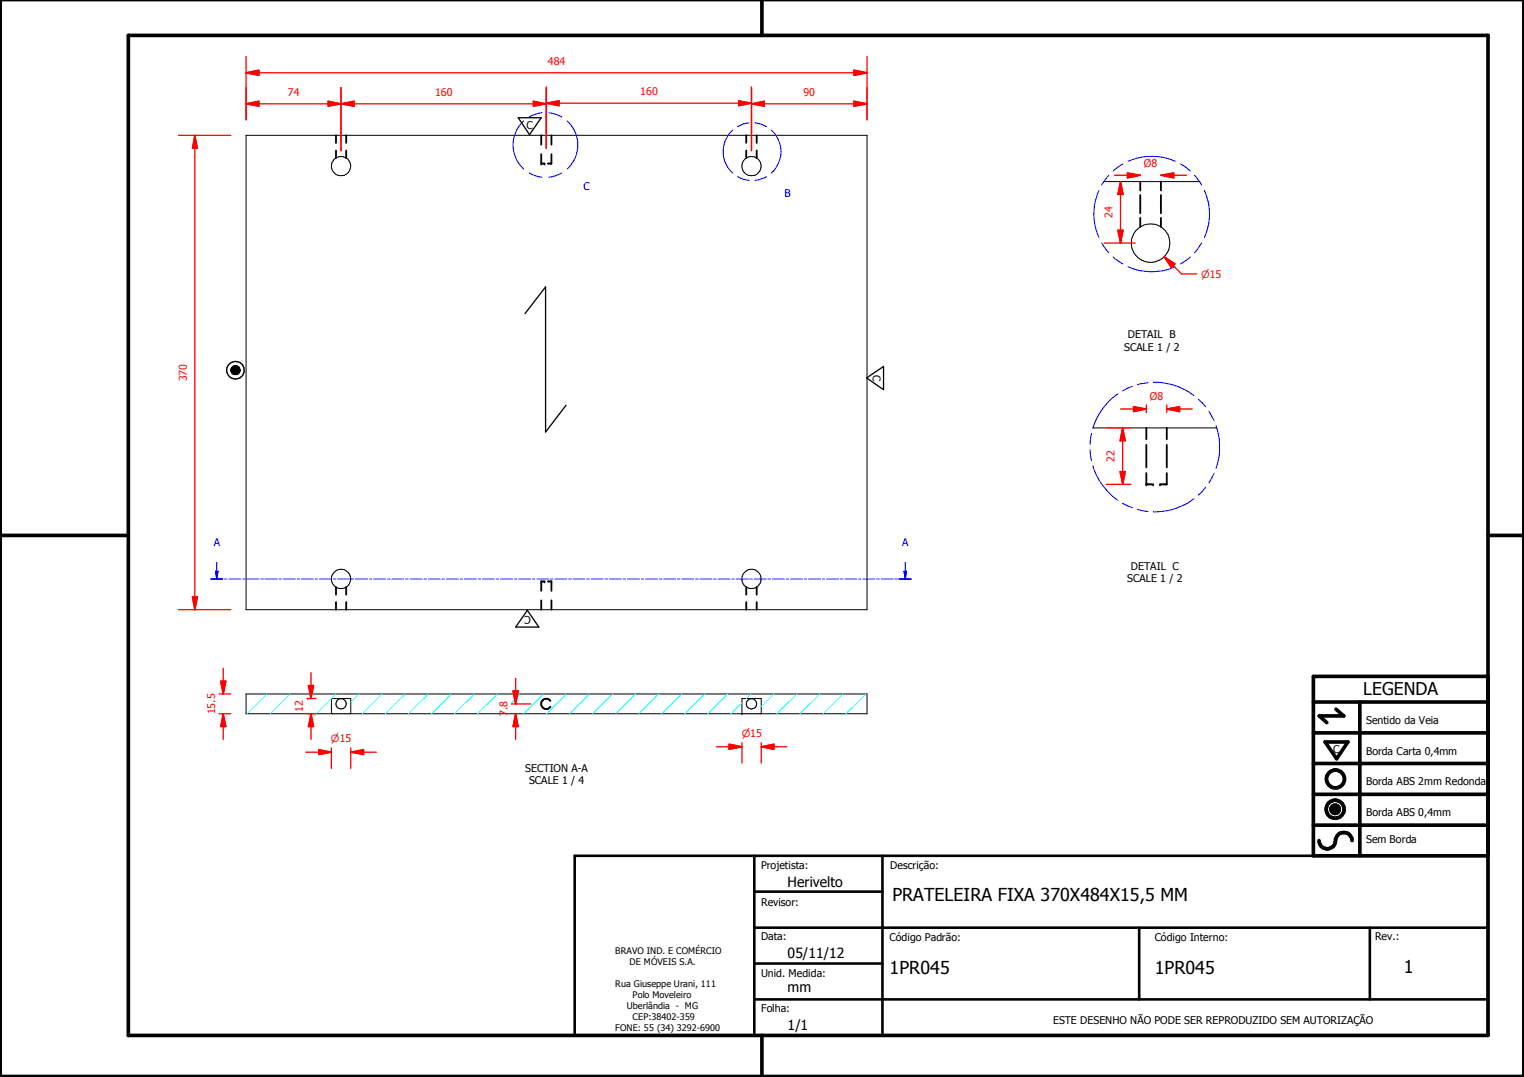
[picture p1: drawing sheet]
<svg xmlns="http://www.w3.org/2000/svg" width="297mm" height="210mm" viewBox="0 0 297 210" stroke-linecap="round" stroke-linejoin="round" font-family="sans-serif">
<g fill="#000">
<circle cx="105.5" cy="31.9" r=".18"/>
<circle cx="106.1" cy="31.9" r=".18"/>
<circle cx="223.4" cy="94.4" r=".18"/>
<circle cx="224.7" cy="94.4" r=".18"/>
<circle cx="226.1" cy="94.4" r=".18"/>
<circle cx="105.5" cy="113.3" r=".18"/>
<circle cx="106.1" cy="113.3" r=".18"/>
</g>
<g fill="none" stroke="#000" stroke-width=".35">
<path d="M65.5 26.4v1.5M65.5 29.3v1.5M67.5 26.4v1.5M67.5 29.3v1.5M105.5 26.4v1.8M105.5 30.1v1.8h.6M107.5 26.4v1.8M107.5 30.1v1.8h-.7M145.5 26.4v1.5M145.5 29.3v1.5M147.5 26.4v1.5M147.5 29.3v1.5"/>
<path d="M222.2 35.4v1.7M222.2 38v3.6M226.3 35.4v1.7M226.3 38v3.6M222.2 42.5v1.7M226.3 42.5v1.7M223.4 92.2v2.2h1.3M223.4 83.4v2.2M223.4 86.7v4.4M227.4 92.2v2.2h-1.3M227.4 83.4v2.2M227.4 86.7v4.4"/>
<path d="M65.5 114.4v1.5M65.5 117.3v1.5M67.5 114.4v1.5M67.5 117.3v1.5M105.5 117v1.8M106.1 113.3h-.6v1.8M106.8 113.3h.7v1.8M107.5 117v1.8M145.5 114.4v1.5M145.5 117.3v1.5M147.5 114.4v1.5M147.5 117.3v1.5"/>
<path d="M107.3 136.6a.99 .99 0 0 0-1.5-.2 .99 .99 0 0 0 0 1.5 .99 .99 0 0 0 1.5-.1"/>
</g>
<g fill="none" stroke="#000" stroke-width=".19">
<path d="M48 26.4h121v92.4h-121zM215.2 35.4h18.6M45 72.1v.1zM45.1 71.9v.5zM45.1 71.9v.4zM45.1 72v.3zM45.1 72l-.1 .2zM45.1 71.8v.7zM45.1 71.8v.6zM45.2 71.7v.9zM45.2 71.7l-.1 .8zM45.2 71.6v1z"/>
<path d="M45.3 71.6v-.1v1.2zM45.3 71.6v1.1zM45.3 71.5v1.3zM45.4 71.5v1.4zM45.4 71.5l-.1 1.3zM45.5 71.4v1.5zM45.6 71.3v1.7zM45.7 71.3v1.7zM45.7 71.3l-.1 1.7zM45.8 71.3v1.7zM45.8 71.3l-.1 1.7zM45.9 71.3l-.1 1.7z"/>
<path d="M45.9 71.3h.1l-.1 1.7zM46 71.3v1.7h-.1zM46 71.3v1.7zM46.1 71.3l-.1 1.7zM46.1 71.3v1.7zM46.1 71.3l.2 .1-.2 1.6zM46.3 71.4v1.5l-.2 .1zM46.3 71.4v1.5zM46.4 71.5l-.1 1.4zM46.4 71.5v1.4zM46.4 71.5v1.3zM46.5 71.6l-.1 1.2z"/>
<path d="M46.5 71.6v1.1zM46.6 71.6l-.1 1.1zM46.6 71.6v1zM46.6 71.7v.9zM46.6 71.8v.8zM46.6 71.8v.7zM46.7 71.9l-.1 .6zM46.7 71.9v.5zM46.7 72v.4zM46.7 72v.3zM46.7 72.1v.2zM46.7 72.1v.1z"/>
<path d="M213 83.4h24.1M48 135.3h121v3.8h-121zM64.6 139.1v-3h3.8v3M144.6 139.1h.1M144.6 139.1v-3h3.8v3M259.4 157.6l1.6 .1zM259.4 157.7l1.6 .1zM259.4 157.8l1.6 .1zM259.4 157.9h1.6v.1zM259.4 157.9l1.6 .1h-1.5zM259.4 157.6h1.6zM259.5 158h1.5z"/>
<path d="M259.5 158l1.4 .1zM259.5 157.5l1.5 .1zM259.5 158.1h1.4zM259.5 157.4l1.5 .1zM259.5 158.1l1.4 .1zM259.5 157.3l1.4 .1zM259.6 158.2h1.3zM259.6 158.2h1.2zM259.6 157.2l1.3 .1zM259.6 158.2l1.2 .1zM259.6 157.2h1.3zM259.7 158.3h1.1z"/>
<path d="M259.7 158.3l1 .1zM259.7 157.1l1.1 .1zM259.7 157.1h1.1zM259.8 158.4h.9zM259.8 158.4h.8zM259.8 157.1h1zM259.8 157.1h.9zM259.8 158.4l.8 .1zM259.8 157l.9 .1zM259.8 157h.8zM259.9 158.5h.7zM259.9 158.5h.6z"/>
<path d="M259.9 157h.7zM260 158.5h.5zM260 158.5h.4zM260 157h.6zM260.1 158.5h.3zM260.1 158.5h.2zM260.1 156.9l.4 .1zM260.1 156.9h.3zM260.1 156.9h.2z"/>
<circle cx="66.5" cy="32.4" r="1.87"/>
<circle cx="146.5" cy="32.4" r="1.87"/>
<circle cx="224.3" cy="47.4" r="3.8"/>
<circle cx="66.5" cy="112.8" r="1.88"/>
<circle cx="146.5" cy="112.8" r="1.88"/>
<circle cx="66.5" cy="137.2" r="1"/>
<circle cx="146.5" cy="137.2" r="1.01"/>
</g>
<g fill="#000">
<path d="M45.1 72l-.1 .2zM45 72.1v.1zM45.1 71.8v.6zM45.1 71.9v.5zM45.1 71.9v.4zM45.1 72v.3zM45.2 71.7l-.1 .8zM45.1 71.8v.7zM45.2 71.6v1zM45.2 71.7v.9zM45.3 71.6v-.1v1.2zM45.3 71.6v1.1z"/>
<path d="M45.4 71.5l-.1 1.3zM45.3 71.5v1.3zM45.4 71.5v1.4zM45.5 71.4v1.5zM45.6 71.3v1.7zM45.7 71.3v1.7zM45.7 71.3l-.1 1.7zM45.8 71.3v1.7zM45.8 71.3l-.1 1.7zM45.9 71.3l-.1 1.7zM45.9 71.3h.1l-.1 1.7zM46 71.3v1.7h-.1z"/>
<path d="M46 71.3v1.7zM46.1 71.3l-.1 1.7zM46.1 71.3v1.7zM46.1 71.3l.2 .1-.2 1.6zM46.3 71.4v1.5l-.2 .1zM46.3 71.4v1.5zM46.4 71.5l-.1 1.4zM46.4 71.5v1.4zM46.4 71.5v1.3zM46.5 71.6l-.1 1.2zM46.5 71.6v1.1zM46.6 71.6l-.1 1.1z"/>
<path d="M46.6 71.6v1zM46.6 71.7v.9zM46.6 71.8v.8zM46.6 71.8v.7zM46.7 71.9l-.1 .6zM46.7 71.9v.5zM46.7 72v.4zM46.7 72v.3zM46.7 72.1v.2zM46.7 72.1v.1zM259.4 157.6h1.6zM259.5 157.5l1.5 .1z"/>
<path d="M259.5 157.4l1.5 .1zM259.5 157.3l1.4 .1zM259.6 157.2l1.3 .1zM259.6 157.2h1.3zM259.7 157.1l1.1 .1zM259.7 157.1h1.1zM259.8 157.1h1zM259.8 157.1h.9zM259.8 157l.9 .1zM259.8 157h.8zM259.9 157h.7zM260 157h.6z"/>
<path d="M260.1 156.9l.4 .1zM260.1 156.9h.3zM260.1 156.9h.2zM260.1 158.5h.2zM260 158.5h.4zM260.1 158.5h.3zM259.9 158.5h.6zM260 158.5h.5zM259.8 158.4l.8 .1zM259.9 158.5h.7zM259.8 158.4h.8zM259.7 158.3l1 .1z"/>
<path d="M259.8 158.4h.9zM259.6 158.2l1.2 .1zM259.7 158.3h1.1zM259.6 158.2h1.2zM259.5 158.1l1.4 .1zM259.6 158.2h1.3zM259.5 158l1.4 .1zM259.5 158.1h1.4zM259.4 157.9l1.6 .1h-1.5zM259.5 158h1.5zM259.4 157.6l1.6 .1zM259.4 157.7l1.6 .1z"/>
<path d="M259.4 157.8l1.6 .1zM259.4 157.9h1.6v.1z"/>
</g>
<g fill="none" stroke="#000" stroke-width=".71">
<path d="M148.5 0v6.9M297 -.1v209.9h-297v-209.9M25 6.9h265v194.9h-265zM0 104.4h25M290 104.4h7M256 136.8h34M260.4 138.2l1.5 1.3h-4.8l1.5 1.3M265 136.8v30M290 131.8h-34v35h34M256 154.8h34M256 148.8h34M256 142.8h34"/>
<path d="M258.3 144.6h4.4l-2.2 3.3zM256 160.8h34M257.1 163.8a1.62 1.62 0 0 0 1.8 1.6 1.62 1.62 0 0 0 1.4-1.9 1.63 1.63 0 0 1 1.7-1.2 1.63 1.63 0 0 1 1.5 1.5M148.5 201.8v8"/>
<circle cx="260.2" cy="157.7" r="1.76"/>
<circle cx="260.2" cy="157.7" r=".82"/>
<circle cx="260.3" cy="151.8" r="1.76"/>
</g>
<path d="M112 166.8h178v35h-178zM147 173.8h25M147 166.8v35M172 166.8v35M147 194.8h143M147 180.8h143M147 187.8h25M222 180.8v14M267 180.8v14" fill="none" stroke="#000" stroke-width=".51"/>
<g fill="none" stroke="#00f" stroke-width=".19">
<path d="M41.1 112.9h2.3M43.8 112.9h.4M44.6 112.9h2.3M47.3 112.9h.5M48.1 112.9h2.4M50.8 112.9h.5M51.6 112.9h2.4M54.4 112.9h.4M55.2 112.9h2.3M57.9 112.9h.5M58.7 112.9h2.3M61.4 112.9h.5"/>
<path d="M62.3 112.9h2.3M65 112.9h.4M65.8 112.9h2.3M68.5 112.9h.5M69.3 112.9h2.4M72 112.9h.5M72.9 112.9h2.3M75.6 112.9h.4M76.4 112.9h2.3M79.1 112.9h.4M79.9 112.9h2.4M82.6 112.9h.5"/>
<path d="M83.5 112.9h2.3M86.1 112.9h.5M87 112.9h2.3M89.7 112.9h.4M90.5 112.9h2.3M93.2 112.9h.5M94.1 112.9h2.2M96.7 112.9h.5M97.6 112.9h2.3M100.3 112.9h.4M101.1 112.9h2.3M103.8 112.9h.5"/>
<path d="M104.6 112.9h2.4M107.4 112.9h.4M108.2 112.9h2.3M110.9 112.9h.4M111.7 112.9h2.3M114.4 112.9h.4M115.2 112.9h2.4M117.9 112.9h.5M118.8 112.9h2.3M121.5 112.9h.4M122.3 112.9h2.3M125 112.9h.4"/>
<path d="M125.8 112.9h2.3M128.5 112.9h.5M129.4 112.9h2.3M132 112.9h.5M132.9 112.9h2.3M135.6 112.9h.5M136.4 112.9h2.4M139.1 112.9h.5M140 112.9h2.3M142.7 112.9h.4M143.5 112.9h2.3M146.2 112.9h.4"/>
<path d="M147 112.9h2.3M149.7 112.9h.5M150.5 112.9h2.4M153.2 112.9h.5M154.1 112.9h2.3M156.8 112.9h.4M157.6 112.9h2.3M160.3 112.9h.4M161.1 112.9h2.4M163.8 112.9h.5M164.7 112.9h2.3M167.3 112.9h.5"/>
<path d="M168.2 112.9h2.3M170.9 112.9h.5M171.7 112.9h2.4M174.4 112.9h.5M175.3 112.9h2.3M176.4 111.3v1.6"/>
</g>
<path d="M41.1 112.9h2.3M175.3 112.9h2.3" fill="none" stroke="#00f" stroke-width=".3"/>
<path d="M176.2 111.3h.5l-.3 1.6z" fill="#00f"/>
<path d="M42.2 111.3v1.6M176.2 111.3h.5l-.3 1.6zM176.4 109.6v1.7" fill="none" stroke="#00f" stroke-width=".19"/>
<path d="M42 111.3h.5l-.3 1.6z" fill="#00f"/>
<g fill="none" stroke="#00f" stroke-width=".19">
<path d="M102.1 23.6a6.3 6.3 0 0 0 0 9.3M103.2 33.7l1.3 .6 1.2 .2M105.7 22l-1.2 .2-1.3 .6M107 22l1.2 .2 1.3 .6M109.5 33.7l-1.3 .6-1.2 .2M110.5 23.6a6.3 6.3 0 0 1 0 9.3M142.8 25.4a5.6 5.6 0 0 0 0 8.3M143.8 34.4a4.6 4.6 0 0 0 2.2 .7M146 24a4.6 4.6 0 0 0-2.2 .7M147.1 24l1.3 .2 1 .5M149.4 34.4l-1.5 .7h-.8M150.3 25.4a5.5 5.5 0 0 1 0 8.3"/>
<path d="M42 111.3h.5l-.3 1.6zM42.2 109.6v1.7"/>
</g>
<g fill="none" stroke="#0ff" stroke-width=".19">
<path d="M52 135.3l-3.8 3.8M56.6 135.3l-3.9 3.8M61 135.3l-1.2 1.1M64.6 136.1l-3 3M65.5 135.3l-.9 .8M70 135.3l-1.6 1.6M74.5 135.3l-3.9 3.8M79 135.3l-3.9 3.8M83.5 135.3l-3.9 3.8M88 135.3l-3.9 3.8M92.5 135.3l-3.9 3.8M96.9 135.3l-3.9 3.8"/>
<path d="M101.4 135.3l-1.7 1.7M105.9 135.3l-3.8 3.8M110.4 135.3l-3.9 3.8M114.9 135.3l-3.9 3.8M119.4 135.3l-3.9 3.8M123.9 135.3l-3.9 3.8M128.4 135.3l-3.9 3.8M132.9 135.3l-3.9 3.8M137.4 135.3l-3.9 3.8M141.8 135.3l-3.8 3.8M144.6 137l-2.2 2.1M146.3 135.3l-.8 .8"/>
<path d="M150.8 135.3l-2.4 2.4M155.3 135.3l-3.9 3.8M159.8 135.3l-3.9 3.8M164.3 135.3l-3.9 3.8M168.8 135.3l-3.9 3.8"/>
</g>
<path d="M38 116.3v2.5" fill="none" stroke="#f00" stroke-width=".25"/>
<path d="M37.5 116.3h1l-.5 2.5z" fill="#f00"/>
<path d="M38 26.4v2.5M37.5 116.3h1l-.5 2.5z" fill="none" stroke="#f00" stroke-width=".25"/>
<path d="M38 26.4l.5 2.5h-1z" fill="#f00"/>
<path d="M34.8 26.4h10.2M38 26.4l.5 2.5h-1zM38 28.9v87.4M48 20.2h2.5M34.8 118.8h10.2" fill="none" stroke="#f00" stroke-width=".25"/>
<path d="M48 20.2l2.5-.5v1z" fill="#f00"/>
<path d="M48 20.2l2.5-.5v1zM64 20.2h2.5" fill="none" stroke="#f00" stroke-width=".25"/>
<path d="M64 19.7l2.5 .5-2.5 .5z" fill="#f00"/>
<path d="M48 17.1v6.3M64 19.7l2.5 .5-2.5 .5zM66.5 17.1v12.3M50.5 20.2h13.5M66.5 20.2h2.5" fill="none" stroke="#f00" stroke-width=".25"/>
<path d="M66.5 20.2l2.5-.5v1z" fill="#f00"/>
<path d="M66.5 20.2l2.5-.5v1zM104 20.2h2.5" fill="none" stroke="#f00" stroke-width=".25"/>
<path d="M104 19.7l2.5 .5-2.5 .5z" fill="#f00"/>
<path d="M66.5 17.1v12.3M104 19.7l2.5 .5-2.5 .5zM106.5 17.1v11.8M69 20.2h35M106.5 20.1h2.5" fill="none" stroke="#f00" stroke-width=".25"/>
<path d="M106.5 20.1l2.5-.5v1z" fill="#f00"/>
<path d="M106.5 20.1l2.5-.5v1zM144 20.1h2.5" fill="none" stroke="#f00" stroke-width=".25"/>
<path d="M144 19.6l2.5 .5-2.5 .5z" fill="#f00"/>
<path d="M106.5 16.9v12M144 19.6l2.5 .5-2.5 .5zM146.5 16.9v12.5M109 20.1h35M146.5 20.2h2.5" fill="none" stroke="#f00" stroke-width=".25"/>
<path d="M146.5 20.2l2.5-.5v1z" fill="#f00"/>
<path d="M146.5 20.2l2.5-.5v1zM166.5 20.2h2.5" fill="none" stroke="#f00" stroke-width=".25"/>
<path d="M166.5 19.7l2.5 .5-2.5 .5z" fill="#f00"/>
<path d="M48 14.2h2.5M146.5 17.1v12.3M166.5 19.7l2.5 .5-2.5 .5zM169 17.1v6.3M149 20.2h17.5" fill="none" stroke="#f00" stroke-width=".25"/>
<path d="M48 14.2l2.5-.5v1z" fill="#f00"/>
<path d="M48 14.2l2.5-.5v1zM166.5 14.2h2.5" fill="none" stroke="#f00" stroke-width=".25"/>
<path d="M166.5 13.7l2.5 .5-2.5 .5z" fill="#f00"/>
<path d="M48 11v12.4M50.5 14.2h116M166.5 13.7l2.5 .5-2.5 .5zM169 11v12.4M62.1 146.6h2.5" fill="none" stroke="#f00" stroke-width=".25"/>
<g fill="none" stroke="#000" stroke-width=".25">
<path d="M101 22.9h4.5l-2.3 3.3zM102.3 61.1l4-5.2v28.3l4-5.2M168.9 73.7l3.3-2.3v4.5zM102.8 119l2.2 3.2h-4.5z"/>
<circle cx="45.9" cy="72.2" r=".84"/>
<circle cx="45.9" cy="72.2" r="1.72"/>
</g>
<g fill="none" stroke="#00f" stroke-width=".19">
<path d="M214.2 37.1a10.8 10.8 0 0 0 0 9.2M216.1 34.2l-1.4 1.9M218.9 32l-1.9 1.3M219.9 31.4a11.7 11.7 0 0 1 9.2 0M230.1 32l1.9 1.3M232.8 34.2l1.4 1.9M234.7 37.1a10.8 10.8 0 0 1 0 9.2M214.7 47.3l1.4 1.9M217 50.1l1.9 1.3M219.9 52a11.2 11.2 0 0 0 9.2 0M232 50.1l-1.9 1.3M234.2 47.3l-1.4 1.9"/>
<path d="M217.9 76.8a12.6 12.6 0 0 0-4.9 6.7M220.7 75.3l-1.9 .9M223.8 74.6l-2.1 .4M224.8 74.5a12.6 12.6 0 0 1 7.9 2.6M233.5 77.8l1.5 1.5M212.5 87.7l.3 2.1M212.8 84.5l-.3 2.1M213 90.8a12.4 12.4 0 0 0 4.9 6.7M218.8 98.1l1.9 .9M221.7 99.3l2.1 .4M232.7 97.2a12.2 12.2 0 0 1-7.9 2.5M235 95l-1.5 1.5"/>
<path d="M235.6 80.1l1 1.9M236.6 92.2l-1 1.9M237 83a12.5 12.5 0 0 1 0 8.3"/>
</g>
<path d="M62.1 146.1l2.5 .5-2.5 .5z" fill="#f00"/>
<path d="M62.1 146.1l2.5 .5-2.5 .5zM68.4 146.6h2.5" fill="none" stroke="#f00" stroke-width=".25"/>
<path d="M68.4 146.6l2.5-.5v1z" fill="#f00"/>
<path d="M60.6 139.1v2.5M59.6 146.6h2.5M64.6 145.8v4M68.4 146.6l2.5-.5v1zM68.4 145.8v4M70.9 146.6h2.5" fill="none" stroke="#f00" stroke-width=".25"/>
<path d="M60.6 139.1l.5 2.5h-1z" fill="#f00"/>
<path d="M60.6 139.1l.5 2.5h-1zM60.6 133.6v2.5" fill="none" stroke="#f00" stroke-width=".25"/>
<path d="M60.1 133.6h1l-.5 2.5z" fill="#f00"/>
<path d="M43.5 132.8v2.5M59.8 139.1h1.8M59.8 136.1h1.8M60.1 133.6h1l-.5 2.5zM60.6 131.1v2.5M60.6 141.6v2.5" fill="none" stroke="#f00" stroke-width=".25"/>
<path d="M43 132.8h1l-.5 2.5z" fill="#f00"/>
<path d="M43 132.8h1l-.5 2.5zM43.5 139.1v2.5" fill="none" stroke="#f00" stroke-width=".25"/>
<path d="M43.5 139.1l.5 2.5h-1z" fill="#f00"/>
<path d="M42.7 135.3h2.3M42.7 139.1h2.3M43.5 139.1l.5 2.5h-1zM43.5 130.3v2.5M100.5 139.1v2.5M43.5 141.6v2.5" fill="none" stroke="#f00" stroke-width=".25"/>
<path d="M100.5 139.1l.5 2.5h-1z" fill="#f00"/>
<path d="M100.5 139.1l.5 2.5h-1zM100.5 134.7v2.5" fill="none" stroke="#f00" stroke-width=".25"/>
<path d="M100 134.7h1l-.5 2.5z" fill="#f00"/>
<path d="M99.7 137.2h3.8M100 134.7h1l-.5 2.5zM100.5 132.2v2.5M100.5 141.6v2.5M142.1 145.5h2.5" fill="none" stroke="#f00" stroke-width=".25"/>
<path d="M142.1 145l2.5 .5-2.5 .5z" fill="#f00"/>
<path d="M142.1 145l2.5 .5-2.5 .5zM148.4 145.5h2.4" fill="none" stroke="#f00" stroke-width=".25"/>
<path d="M148.4 145.5l2.4-.5v1z" fill="#f00"/>
<path d="M218.4 35.4v2.5M139.6 145.5h2.5M144.6 144.7v4M148.4 145.5l2.4-.5v1zM148.4 144.7v4M150.8 145.5h2.5" fill="none" stroke="#f00" stroke-width=".25"/>
<path d="M218.4 35.4l.5 2.5h-1z" fill="#f00"/>
<path d="M218.4 35.4l.5 2.5h-1zM218.4 44.9v2.5" fill="none" stroke="#f00" stroke-width=".25"/>
<path d="M217.9 44.9h1l-.5 2.5z" fill="#f00"/>
<path d="M218.4 37.9v7M215.2 47.4h6.1M217.9 44.9h1l-.5 2.5zM226.9 50l1.8 1.8" fill="none" stroke="#f00" stroke-width=".25"/>
<path d="M226.9 50l2.1 1.4-.7 .8z" fill="#f00"/>
<path d="M219.7 34.2h2.5M226.9 50l2.1 1.4-.7 .8zM228.7 51.8l1.6 1.6h3" fill="none" stroke="#f00" stroke-width=".25"/>
<path d="M219.7 33.7l2.5 .5-2.5 .5z" fill="#f00"/>
<path d="M219.7 33.7l2.5 .5-2.5 .5zM226.3 34.2h2.5" fill="none" stroke="#f00" stroke-width=".25"/>
<path d="M226.3 34.2l2.5-.5v1z" fill="#f00"/>
<path d="M217.3 34.2h2.4M226.3 34.2l2.5-.5v1zM228.8 34.2h2.5M218.8 91.9v2.5" fill="none" stroke="#f00" stroke-width=".25"/>
<path d="M218.3 91.9h1l-.5 2.5z" fill="#f00"/>
<path d="M218.3 91.9h1l-.5 2.5zM218.8 83.4v2.5" fill="none" stroke="#f00" stroke-width=".25"/>
<path d="M218.8 83.4l.5 2.5h-1z" fill="#f00"/>
<path d="M220.9 79.7h2.5M215.6 94.4h4.8M215.6 83.4h4.8M218.8 83.4l.5 2.5h-1zM218.8 85.9v6" fill="none" stroke="#f00" stroke-width=".25"/>
<path d="M220.9 79.2l2.5 .5-2.5 .5z" fill="#f00"/>
<path d="M220.9 79.2l2.5 .5-2.5 .5zM227.4 79.7h2.5" fill="none" stroke="#f00" stroke-width=".25"/>
<path d="M227.4 79.7l2.5-.5v1z" fill="#f00"/>
<path d="M218.4 79.7h2.5M223.4 78.9v1.5M227.4 79.7l2.5-.5v1zM227.4 78.9v1.5M229.9 79.7h2.5" fill="none" stroke="#f00" stroke-width=".25"/>
<g font-size="3.5">
<text x="173.9" y="175.7">PRATELEIRA FIXA 370X484X15,5 MM</text>
<text x="173.4" y="189.7">1PR045</text>
<text x="225.1" y="189.7">1PR045</text>
<text x="273.6" y="189.7">1</text>
</g>
<text font-size="3.4" x="265.7" y="135.4">LEGENDA</text>
<g font-size="2.7">
<text x="153.5" y="172.8">Herivelto</text>
<text x="153.5" y="186.6">05/11/12</text>
<text x="153.5" y="193.4">mm</text>
<text x="153.5" y="200.8">1/1</text>
</g>
<g font-size="2.1" fill="#f00">
<text x="106.8" y="12.6">484</text>
<text x="56.1" y="18.7">74</text>
<text x="84.8" y="18.6">160</text>
<text x="124.8" y="18.5">160</text>
<text x="156.6" y="18.6">90</text>
<text x="223" y="32.5">Ø8</text>
<text x="216.8" y="42.5" transform="rotate(-90 216.8 42.5)">24</text>
<text x="36.4" y="74.3" transform="rotate(-90 36.4 74.3)">370</text>
<text x="224.1" y="78">Ø8</text>
<text x="217.3" y="90.1" transform="rotate(-90 217.3 90.1)">22</text>
<text x="41.9" y="139.2" transform="rotate(-90 41.9 139.2)">15.5</text>
<text x="59.1" y="138.8" transform="rotate(-90 59.1 138.8)">12</text>
<text x="98.9" y="139.6" transform="rotate(-90 98.9 139.6)">7.8</text>
</g>
<g font-size="2.1">
<text x="102.6" y="25.1">C</text>
<text x="219.8" y="65.9">DETAIL B</text>
<text x="219.1" y="68.4">SCALE 1 / 2</text>
<text x="170.1" y="73" transform="rotate(90 170.1 73)">C</text>
<text x="219.7" y="113.5">SCALE 1 / 2</text>
<text x="220.4" y="111">DETAIL C</text>
<text x="103.5" y="120.1" transform="rotate(180 103.5 120.1)">C</text>
<text x="266.3" y="141.1">Sentido da Veia</text>
<text x="259.8" y="146.7">C</text>
<text x="266.3" y="147.2">Borda Carta 0,4mm</text>
<text x="102.4" y="150.4">SECTION A-A</text>
<text x="103.1" y="152.9">SCALE 1 / 4</text>
<text x="266.3" y="153.1">Borda ABS 2mm Redonda</text>
<text x="266.3" y="159">Borda ABS 0,4mm</text>
<text x="266.3" y="164.4">Sem Borda</text>
<text x="148.4" y="169.3">Projetista:</text>
<text x="173.5" y="169.5">Descrição:</text>
<text x="148.4" y="176.6">Revisor:</text>
<text x="148.4" y="183.2">Data:</text>
<text x="173.4" y="183.3">Código Padrão:</text>
<text x="225.1" y="183.3">Código Interno:</text>
<text x="268" y="183.2">Rev.:</text>
<text x="148.4" y="190.5">Unid. Medida:</text>
<text x="148.4" y="197.2">Folha:</text>
<text x="205.3" y="199.5">ESTE DESENHO NÃO PODE SER REPRODUZIDO SEM AUTORIZAÇÃO</text>
</g>
<g font-size="2.1" fill="#00f">
<text x="113.7" y="37">C</text>
<text x="152.9" y="38.4">B</text>
<text x="41.7" y="106.3">A</text>
<text x="175.8" y="106.3">A</text>
</g>
<g font-size="1.9" fill="#f00">
<text x="234.1" y="54.1">⌀15</text>
<text x="144.6" y="143.6">⌀15</text>
<text x="64.5" y="144.6">⌀15</text>
</g>
<g font-size="1.8">
<text x="119.9" y="186">BRAVO IND. E COMÉRCIO</text>
<text x="122.7" y="188.1">DE MÓVEIS S.A.</text>
<text x="119.9" y="192.4">Rua Giuseppe Urani, 111</text>
<text x="122.2" y="196.7">Uberlândia - MG</text>
<text x="123.3" y="194.6">Polo Moveleiro</text>
<text x="119.9" y="201">FONE: 55 (34) 3292-6900</text>
<text x="123.3" y="198.8">CEP:38402-359</text>
</g>
</svg>
